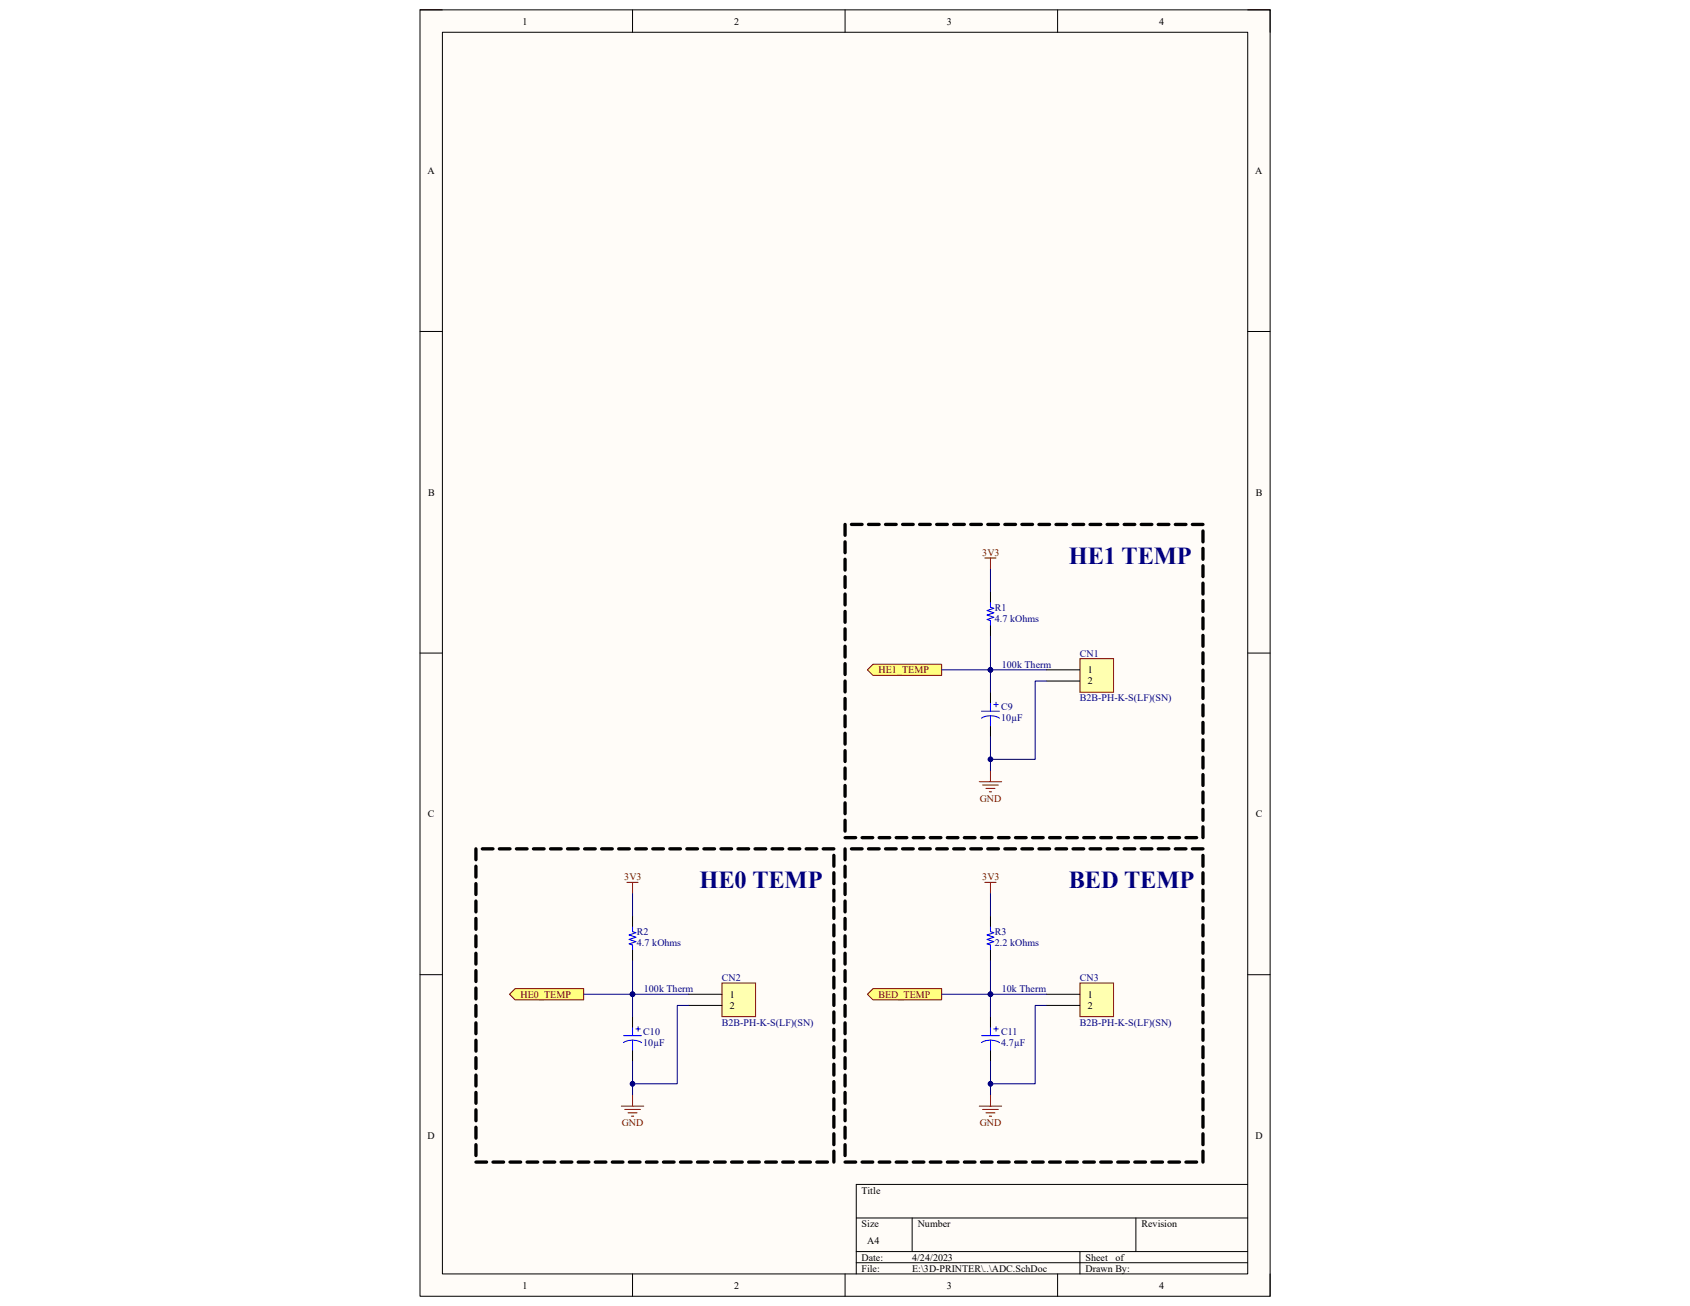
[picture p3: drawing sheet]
<svg xmlns="http://www.w3.org/2000/svg" width="279mm" height="216mm" viewBox="0 0 279 216" stroke-linecap="round" stroke-linejoin="round" font-family="sans-serif">
<path d="M69.4 1.6h140.6v212.7h-140.6z" fill-rule="evenodd" fill="#fffcf8"/>
<path d="M69.4 1.6h140.6v212.7h-140.6z" fill="none" stroke="#000" stroke-width=".17"/>
<path d="M73.1 5.3h133.2v205.3h-133.2z" fill-rule="evenodd" fill="#fffcf8"/>
<g fill="none" stroke="#000" stroke-width=".17">
<path d="M69.4 1.6h3.7M73.1 5.3h133.2v205.3h-133.2zM104.6 1.6v3.7M139.7 1.6v3.7M174.8 1.6v3.7M206.3 1.6h3.7v3.7M69.4 54.8h3.7M206.3 54.8h3.7M69.4 108h3.7M206.3 108h3.7M69.4 161.1h3.7M206.3 161.1h3.7"/>
<path d="M206.3 195.8h-64.7v14.8M104.6 210.6v3.7M139.7 210.6v3.7M141.6 201.3h64.7M141.6 206.9h64.7M141.6 208.7h64.7M150.8 201.3v5.6M174.8 210.6v3.7M178.5 206.9v3.7M187.8 201.3v5.6M210 210.6v3.7"/>
</g>
<path d="M178.5 162.5h5.6v5.6h-5.6z" fill-rule="evenodd" fill="#ffffb0"/>
<path d="M162.8 145.9h1.9M163.8 145.9v1.8M178.5 162.5h5.6v5.6h-5.6zM161.9 182.9h3.7M162.5 183.4h2.5M163 184h1.5M163.6 184.5h.3M163.8 181v1.9" fill="none" stroke="#800000" stroke-width=".17"/>
<path d="M163.8 151.4v1.9M163.8 157v1.8M163.8 168.1v1.8M163.8 173.6v1.9M173 164.4h5.5M173 166.2h5.5" fill="none" stroke="#000" stroke-width=".17"/>
<path d="M163.8 153.3v.7l.5 .2-1.1 .4 1.1 .3-1.1 .4 1.1 .4-1.1 .3 .6 .2v.8M162.3 172.3a2.9 2.9 0 0 1 2.9 .1M162.3 171.2h2.9M163.8 169.9v1.3M163.8 171.9v1.7M164.3 170.1h.7M164.7 169.7v.8" fill="none" stroke="#00f" stroke-width=".17"/>
<path d="M143.4 164.4l.9-1h11.4v1.9h-11.4z" fill-rule="evenodd" fill="#ffff80"/>
<path d="M143.4 164.4l.9-1h11.4v1.9h-11.4z" fill="none" stroke="#800000" stroke-width=".17"/>
<path d="M119.4 162.5h5.5v5.6h-5.5z" fill-rule="evenodd" fill="#ffffb0"/>
<path d="M103.6 145.9h1.9M104.6 145.9v1.8M119.4 162.5h5.5v5.6h-5.5zM102.7 182.9h3.7M103.3 183.4h2.6M103.8 184h1.5M104.4 184.5h.4M104.6 181v1.9" fill="none" stroke="#800000" stroke-width=".17"/>
<path d="M113.8 164.4h5.6M113.8 166.2h5.6" fill="none" stroke="#000" stroke-width=".17"/>
<path d="M85.2 163.4h11.3v1.9h-11.3l-1-.9z" fill-rule="evenodd" fill="#ffff80"/>
<path d="M85.2 163.4h11.3v1.9h-11.3l-1-.9z" fill="none" stroke="#800000" stroke-width=".17"/>
<path d="M178.5 108.9h5.6v5.5h-5.6z" fill-rule="evenodd" fill="#ffffb0"/>
<path d="M162.8 92.2h1.9M163.8 92.2v1.9M178.5 108.9h5.6v5.5h-5.6zM161.9 129.2h3.7M162.5 129.8h2.5M163 130.3h1.5M163.6 130.9h.3M163.8 127.4v1.8" fill="none" stroke="#800000" stroke-width=".17"/>
<path d="M173 110.7h5.5M173 112.6h5.5" fill="none" stroke="#000" stroke-width=".17"/>
<path d="M143.4 110.7l.9-.9h11.4v1.9h-11.4z" fill-rule="evenodd" fill="#ffff80"/>
<path d="M143.4 110.7l.9-.9h11.4v1.9h-11.4z" fill="none" stroke="#800000" stroke-width=".17"/>
<path d="M163.8 97.8v1.8M163.8 103.3v1.9M163.8 114.4v1.9M163.8 120v1.8M104.6 151.4v1.9M104.6 157v1.8M104.6 168.1v1.8M104.6 173.6v1.9" fill="none" stroke="#000" stroke-width=".17"/>
<g fill="none" stroke="#00f" stroke-width=".17">
<path d="M163.8 99.6v.8l.5 .2-1.1 .3 1.1 .4-1.1 .4 1.1 .3-1.1 .4 .6 .2v.7M162.3 118.7a2.9 2.9 0 0 1 2.9 0M162.3 117.6h2.9M163.8 116.3v1.3M163.8 118.3v1.7M164.3 116.5h.7M164.7 116.1v.7M104.6 153.3v.7l.5 .2-1.1 .4 1.1 .3-1.1 .4 1.1 .4-1.1 .3 .6 .2v.8M103.1 172.3a2.9 2.9 0 0 1 3 .1M103.1 171.2h3M104.6 169.9v1.3M104.6 171.9v1.7"/>
<path d="M105.1 170.1h.8M105.5 169.7v.8"/>
</g>
<g fill="none" stroke="#000" stroke-width=".55">
<path d="M139.7 86.7v1.8M139.7 89.6v1.8M139.7 92.5v1.7M139.7 95.3v1.8M139.7 98.2v1.8M140.8 86.7h1.7M143.6 86.7h1.7M146.4 86.7h1.8M149.2 86.7h1.8M152 86.7h1.8M154.9 86.7h1.7M157.7 86.7h1.7"/>
<path d="M160.5 86.7h1.8M163.3 86.7h1.8M166.1 86.7h1.8M168.9 86.7h1.8M171.8 86.7h1.7M174.6 86.7h1.7M177.4 86.7h1.8M180.2 86.7h1.8M183 86.7h1.8M185.9 86.7h1.7M188.7 86.7h1.7M191.5 86.7h1.8"/>
<path d="M194.3 86.7h1.8M197.1 86.7h1.8M198.9 87.8v1.8M198.9 90.7v1.8M198.9 93.5v1.8M198.9 96.4v1.8M198.9 99.3v1.8M139.7 101.1v1.8M139.7 104v1.8M139.7 106.8v1.8M139.7 109.7v1.8M139.7 112.6v1.8"/>
<path d="M139.7 115.5v1.8M139.7 118.3v1.8M198.9 102.2v1.8M198.9 105v1.8M198.9 107.9v1.8M198.9 110.8v1.8M198.9 113.7v1.8M198.9 116.5v1.8M198.9 119.4v1.8M139.7 121.2v1.8M139.7 124.1v1.8M139.7 127v1.8"/>
<path d="M139.7 129.8v1.8M139.7 132.7v1.8M139.7 135.6v1.8M139.7 138.5h1.8M142.5 138.5h1.8M145.3 138.5h1.8M148.2 138.5h1.7M151 138.5h1.7M153.8 138.5h1.8M156.6 138.5h1.8M159.4 138.5h1.8M162.3 138.5h1.7"/>
<path d="M165.1 138.5h1.7M167.9 138.5h1.8M170.7 138.5h1.8M173.5 138.5h1.8M176.3 138.5h1.8M179.2 138.5h1.7M182 138.5h1.7M184.8 138.5h1.8M187.6 138.5h1.8M190.4 138.5h1.8M193.3 138.5h1.7M196.1 138.5h1.7"/>
<path d="M198.9 122.3v1.8M198.9 125.2v1.8M198.9 128v1.8M198.9 130.9v1.8M198.9 133.8v1.8M198.9 136.7v1.8M78.7 140.3v1.8M78.7 143.2v1.8M78.7 146.1v1.8M78.7 149v1.7M78.7 151.8v1.8M78.7 154.7v1.8"/>
<path d="M78.7 157.6v1.8M79.7 140.3h1.8M82.6 140.3h1.7M85.4 140.3h1.7M88.2 140.3h1.8M91 140.3h1.8M93.8 140.3h1.8M96.6 140.3h1.8M99.5 140.3h1.7M102.3 140.3h1.7M105.1 140.3h1.8M107.9 140.3h1.8"/>
<path d="M110.7 140.3h1.8M113.6 140.3h1.7M116.4 140.3h1.7M119.2 140.3h1.8M122 140.3h1.8M124.8 140.3h1.8M127.6 140.3h1.8M130.5 140.3h1.7M133.3 140.3h1.7M136.1 140.3h1.8M137.9 141.4v1.8M137.9 144.3v1.8"/>
<path d="M137.9 147.2v1.8M137.9 150v1.8M137.9 152.9v1.8M137.9 155.8v1.8M137.9 158.7v1.8M139.7 140.3v1.8M139.7 143.2v1.8M139.7 146.1v1.8M139.7 149v1.7M139.7 151.8v1.8M139.7 154.7v1.8M139.7 157.6v1.8"/>
<path d="M140.8 140.3h1.7M143.6 140.3h1.7M146.4 140.3h1.8M149.2 140.3h1.8M152 140.3h1.8M154.9 140.3h1.7M157.7 140.3h1.7M160.5 140.3h1.8M163.3 140.3h1.8M166.1 140.3h1.8M168.9 140.3h1.8M171.8 140.3h1.7"/>
<path d="M174.6 140.3h1.7M177.4 140.3h1.8M180.2 140.3h1.8M183 140.3h1.8M185.9 140.3h1.7M188.7 140.3h1.7M191.5 140.3h1.8M194.3 140.3h1.8M197.1 140.3h1.8M198.9 141.4v1.8M198.9 144.3v1.8M198.9 147.2v1.8"/>
<path d="M198.9 150v1.8M198.9 152.9v1.8M198.9 155.8v1.8M198.9 158.7v1.8M78.7 160.5v1.8M78.7 163.3v1.8M78.7 166.2v1.8M78.7 169.1v1.8M78.7 172v1.8M78.7 174.8v1.8M78.7 177.7v1.8M137.9 161.5v1.8"/>
<path d="M137.9 164.4v1.8M137.9 167.3v1.8M137.9 170.2v1.8M137.9 173v1.8M137.9 175.9v1.8M137.9 178.8v1.8M139.7 160.5v1.8M139.7 163.3v1.8M139.7 166.2v1.8M139.7 169.1v1.8M139.7 172v1.8M139.7 174.8v1.8"/>
<path d="M139.7 177.7v1.8M198.9 161.5v1.8M198.9 164.4v1.8M198.9 167.3v1.8M198.9 170.2v1.8M198.9 173v1.8M198.9 175.9v1.8M198.9 178.8v1.8M78.7 192.1h1.7M78.7 180.6v1.8M78.7 183.5v1.8M78.7 186.4v1.8"/>
<path d="M78.7 189.2v1.8M81.5 192.1h1.8M84.3 192.1h1.8M87.1 192.1h1.8M90 192.1h1.7M92.8 192.1h1.7M95.6 192.1h1.8M98.4 192.1h1.8M101.2 192.1h1.8M104 192.1h1.8M106.9 192.1h1.7M109.7 192.1h1.7"/>
<path d="M112.5 192.1h1.8M115.3 192.1h1.8M118.1 192.1h1.8M121 192.1h1.7M123.8 192.1h1.7M126.6 192.1h1.8M129.4 192.1h1.8M132.2 192.1h1.8M135 192.1h1.8M137.9 181.7v1.8M137.9 184.6v1.8M137.9 187.4v1.8"/>
<path d="M137.9 190.3v1.8M139.7 180.6v1.8M139.7 183.5v1.8M139.7 186.4v1.8M139.7 189.2v1.8M139.7 192.1h1.8M142.5 192.1h1.8M145.4 192.1h1.7M148.2 192.1h1.7M151 192.1h1.7M153.8 192.1h1.8M156.6 192.1h1.8"/>
<path d="M159.4 192.1h1.8M162.3 192.1h1.7M165.1 192.1h1.7M167.9 192.1h1.8M170.7 192.1h1.8M173.5 192.1h1.8M176.3 192.1h1.8M179.2 192.1h1.7M182 192.1h1.7M184.8 192.1h1.8M187.6 192.1h1.8M190.4 192.1h1.8"/>
<path d="M193.3 192.1h1.7M196.1 192.1h1.7M198.9 181.7v1.8M198.9 184.6v1.8M198.9 187.4v1.8M198.9 190.3v1.8"/>
</g>
<path d="M163.8 158.8v5.6h9.2" fill="none" stroke="#000080" stroke-width=".17"/>
<circle cx="163.7" cy="164.4" r=".37" fill="#000080"/>
<g fill="none" stroke="#000080" stroke-width=".17">
<path d="M163.8 164.4v3.7"/>
<circle cx="163.7" cy="164.4" r=".37"/>
</g>
<circle cx="163.7" cy="164.4" r=".37" fill="#000080"/>
<g fill="none" stroke="#000080" stroke-width=".17">
<path d="M173 166.2h-1.9v13h-7.3"/>
<circle cx="163.7" cy="164.4" r=".37"/>
</g>
<circle cx="163.8" cy="179.2" r=".37" fill="#000080"/>
<g fill="none" stroke="#000080" stroke-width=".17">
<path d="M163.8 147.7v3.7M155.7 164.4h8.1"/>
<circle cx="163.8" cy="179.2" r=".37"/>
</g>
<circle cx="163.7" cy="164.4" r=".37" fill="#000080"/>
<g fill="none" stroke="#000080" stroke-width=".17">
<path d="M104.6 158.8v5.6h9.2"/>
<circle cx="163.7" cy="164.4" r=".37"/>
</g>
<circle cx="104.6" cy="164.4" r=".37" fill="#000080"/>
<g fill="none" stroke="#000080" stroke-width=".17">
<path d="M104.6 164.4v3.7"/>
<circle cx="104.6" cy="164.4" r=".37"/>
</g>
<circle cx="104.6" cy="164.4" r=".37" fill="#000080"/>
<g fill="none" stroke="#000080" stroke-width=".17">
<path d="M113.8 166.2h-1.8v13h-7.4"/>
<circle cx="104.6" cy="164.4" r=".37"/>
</g>
<circle cx="104.6" cy="179.2" r=".37" fill="#000080"/>
<g fill="none" stroke="#000080" stroke-width=".17">
<path d="M104.6 147.7v3.7M96.5 164.4h8.1"/>
<circle cx="104.6" cy="179.2" r=".37"/>
</g>
<circle cx="104.6" cy="164.4" r=".37" fill="#000080"/>
<g fill="none" stroke="#000080" stroke-width=".17">
<path d="M163.8 105.2v5.5h9.2"/>
<circle cx="104.6" cy="164.4" r=".37"/>
</g>
<circle cx="163.7" cy="110.7" r=".37" fill="#000080"/>
<g fill="none" stroke="#000080" stroke-width=".17">
<path d="M163.8 110.7v3.7"/>
<circle cx="163.7" cy="110.7" r=".37"/>
</g>
<circle cx="163.7" cy="110.7" r=".37" fill="#000080"/>
<g fill="none" stroke="#000080" stroke-width=".17">
<path d="M173 112.6h-1.9v12.9h-7.3"/>
<circle cx="163.7" cy="110.7" r=".37"/>
</g>
<circle cx="163.7" cy="125.5" r=".37" fill="#000080"/>
<g fill="none" stroke="#000080" stroke-width=".17">
<path d="M163.8 94.1v3.7M155.7 110.7h8.1"/>
<circle cx="163.7" cy="125.5" r=".37"/>
</g>
<circle cx="163.7" cy="110.7" r=".37" fill="#000080"/>
<g fill="none" stroke="#000080" stroke-width=".17">
<path d="M104.6 175.5v5.5"/>
<circle cx="163.7" cy="110.7" r=".37"/>
</g>
<circle cx="104.6" cy="179.2" r=".37" fill="#000080"/>
<g fill="none" stroke="#000080" stroke-width=".17">
<path d="M163.8 175.5v5.5"/>
<circle cx="104.6" cy="179.2" r=".37"/>
</g>
<circle cx="163.8" cy="179.2" r=".37" fill="#000080"/>
<g fill="none" stroke="#000080" stroke-width=".17">
<path d="M163.8 121.8v5.6"/>
<circle cx="163.8" cy="179.2" r=".37"/>
</g>
<circle cx="163.7" cy="125.5" r=".37" fill="#000080"/>
<circle cx="163.7" cy="125.5" r=".37" fill="none" stroke="#000080" stroke-width=".17"/>
<g font-size="4" fill="#000080">
<text x="176.7" y="93.2">HE1 TEMP</text>
<text x="115.7" y="146.9">HE0 TEMP</text>
<text x="176.7" y="146.9">BED TEMP</text>
</g>
<g font-size="1.7">
<text x="86.4" y="4.1">1</text>
<text x="121.4" y="4.1">2</text>
<text x="156.5" y="4.1">3</text>
<text x="191.6" y="4.1">4</text>
<text x="70.7" y="28.8">A</text>
<text x="207.5" y="28.8">A</text>
<text x="70.8" y="82">B</text>
<text x="207.6" y="82">B</text>
<text x="179.8" y="111.3">1</text>
<text x="179.8" y="113.2">2</text>
<text x="70.7" y="135.1">C</text>
<text x="207.6" y="135.1">C</text>
<text x="120.6" y="164.9">1</text>
<text x="120.6" y="166.8">2</text>
<text x="179.8" y="164.9">1</text>
<text x="179.8" y="166.8">2</text>
<text x="70.7" y="188.3">D</text>
<text x="207.6" y="188.3">D</text>
<text x="142.5" y="197.3">Title</text>
<text x="142.5" y="202.9">Size</text>
<text x="151.7" y="202.9">Number</text>
<text x="188.7" y="202.9">Revision</text>
<text x="142.5" y="208.4">Date:</text>
<text x="143.4" y="205.6">A4</text>
<text x="150.8" y="208.4">4/24/2023</text>
<text x="179.5" y="208.4">Sheet</text>
<text x="184.4" y="208.4">of</text>
<text x="86.4" y="213">1</text>
<text x="121.4" y="213">2</text>
<text x="142.5" y="210.2">File:</text>
<text x="150.8" y="210.2">E:\3D-PRINTER\..\ADC.SchDoc</text>
<text x="156.5" y="213">3</text>
<text x="179.5" y="210.2">Drawn By:</text>
<text x="191.6" y="213">4</text>
</g>
<g font-size="1.7" fill="#800000">
<text x="162.4" y="91.9">3V3</text>
<text x="145.2" y="111.3">HE1_TEMP</text>
<text x="162" y="132.6">GND</text>
<text x="103.2" y="145.5">3V3</text>
<text x="162.4" y="145.5">3V3</text>
<text x="86.1" y="164.9">HE0_TEMP</text>
<text x="145.2" y="164.9">BED_TEMP</text>
<text x="102.8" y="186.2">GND</text>
<text x="162" y="186.2">GND</text>
</g>
<g font-size="1.7" fill="#000080">
<text x="164.5" y="101">R1</text>
<text x="164.5" y="102.8">4.7 kOhms</text>
<text x="165.6" y="110.4">100k Therm</text>
<text x="178.5" y="108.5">CN1</text>
<text x="165.5" y="117.4">C9</text>
<text x="165.5" y="119.3">10µF</text>
<text x="178.5" y="116">B2B-PH-K-S(LF)(SN)</text>
<text x="105.3" y="154.6">R2</text>
<text x="164.5" y="154.6">R3</text>
<text x="105.3" y="156.4">4.7 kOhms</text>
<text x="164.5" y="156.4">2.2 kOhms</text>
<text x="106.4" y="164">100k Therm</text>
<text x="119.3" y="162.2">CN2</text>
<text x="165.6" y="164">10k Therm</text>
<text x="178.5" y="162.2">CN3</text>
<text x="106.3" y="171">C10</text>
<text x="106.3" y="172.9">10µF</text>
<text x="119.3" y="169.5">B2B-PH-K-S(LF)(SN)</text>
<text x="165.5" y="171">C11</text>
<text x="165.5" y="172.9">4.7µF</text>
<text x="178.5" y="169.5">B2B-PH-K-S(LF)(SN)</text>
</g>
</svg>
